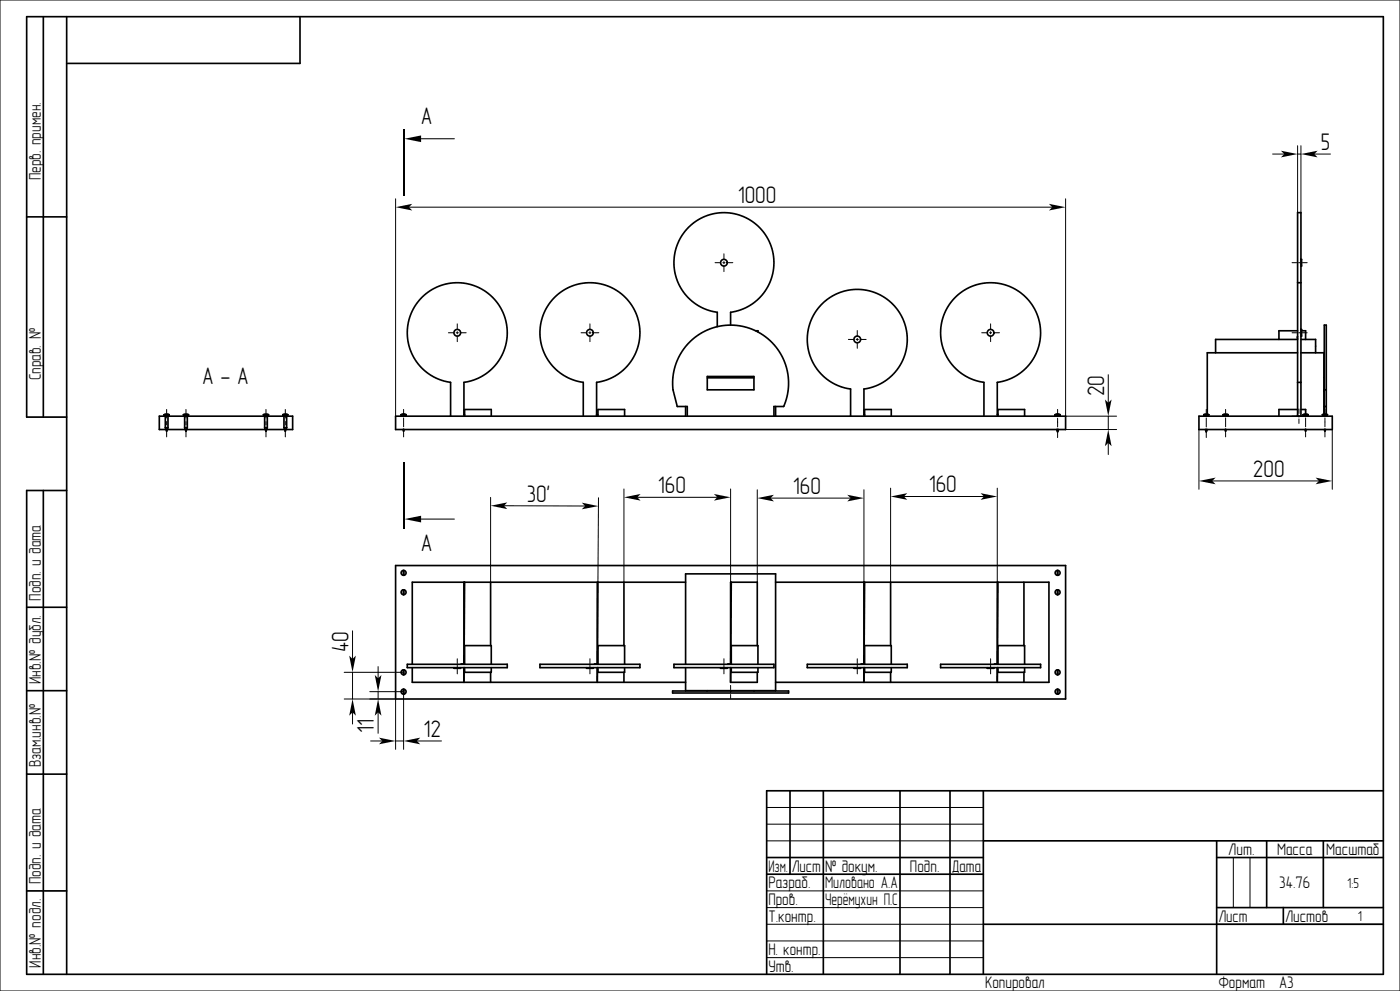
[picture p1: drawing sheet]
<svg xmlns="http://www.w3.org/2000/svg" width="420mm" height="297mm" viewBox="0 0 420 297" stroke-linecap="round" stroke-linejoin="round" font-family="sans-serif">
<g fill="none" stroke="#000" stroke-width=".5">
<path d="M13 5v120M20 5v287M90 5v14h-70M8 65h12M390.3 77.7h.2v2h-.2M219.2 97.4v-3.8a15 15 0 0 0 10.6-22.9 15 15 0 0 0-25.3 0 15 15 0 0 0 10.7 22.9v4.3M226.7 99.1h.7v.4M389.3 99.1h-5.6v2.6M389.3 84.7h1M390.3 98.7h.2v2h-.2M390.5 99.1h1.2v2.6M212.2 112.8h14v4h-14z"/>
<path d="M212.2 113.2h14M389.3 100.8v.6M389.3 105.7h-27.1v18.4M389.3 101.7h-24.6v4M389.3 114.6h1M390.3 105.7h6.9v18.4M390.3 101.7h4.4v4M397.2 113.2h.1M397.2 117.2h.1M397.3 116.8h.6M20 125h-12v-120h407v287h-407v-145h12M47.8 124.7h40v4h-40z"/>
<path d="M49.3 124.3l.7-.2 .7 .2M49.3 124.4h1.4M49.3 124.3h1.4M49.3 124.3v.1M49.3 124.4l.1 .1M49.4 124.5h.1M49.4 124.5l.2 .2M49.6 124.7h.1M49.6 128.2l.4 1.1 .4-1.1M49.6 124.7v3.5M49.6 128.2h.8M50.4 124.7v3.5"/>
<path d="M50.4 124.7h.1M50.6 124.5h.1M50.6 124.5l-.2 .2M50.7 124.3v.1M50.7 124.4l-.1 .1M55.1 124.3l.7-.2 .7 .2M55.1 124.4h1.4M55.1 124.3h1.4M55.1 124.3v.1M55.1 124.4l.1 .1M55.2 124.5l.2 .2v3.5M55.2 124.5h.1"/>
<path d="M55.4 128.2l.4 1.1 .4-1.1M55.4 128.2h.8M56.4 124.5h.1M56.4 124.5l-.2 .2v3.5M56.5 124.3v.1M56.5 124.4l-.1 .1M79.1 124.3l.7-.2 .7 .2M79.1 124.4h1.4M79.1 124.3h1.4M79.1 124.3v.1M79.1 124.4l.1 .1M79.2 124.5l.2 .2v3.5"/>
<path d="M79.2 124.5h.1M79.4 128.2l.4 1.1 .4-1.1M79.4 128.2h.8M80.4 124.5h.1M80.4 124.5l-.2 .2v3.5M80.5 124.3v.1M80.5 124.4l-.1 .1M84.9 124.3l.7-.2 .7 .2M84.9 124.4h1.4M84.9 124.3h1.4M84.9 124.3v.1M84.9 124.4l.1 .1"/>
<path d="M85 124.5h.1M85 124.5l.2 .2M85.2 124.7h.1M85.2 128.2l.4 1.1 .4-1.1M85.2 124.7v3.5M85.2 128.2h.8M86 124.7v3.5M86 124.7h.1M86.2 124.5h.1M86.2 124.5l-.2 .2M86.3 124.3v.1M86.3 124.4l-.1 .1"/>
<path d="M118.7 124.7h201v4h-201zM120.3 124.3l.7-.2v.4l.2-.4 .6 .2M120.3 124.4l.4 .3M120.3 124.3v.1M120.3 124.4h.7M120.3 124.3h.7M120.7 124.7h.1M120.9 128.7l.2 .6 .2-.6M121.2 124.4h.6M121.2 124.3h.6M121.5 124.7h.1M121.8 124.4l-.3 .3"/>
<path d="M121.8 124.3v.1M135.2 124.7v-10.1a15 15 0 0 1-10.7-22.9 15 15 0 0 1 25.3 0 15 15 0 0 1-10.6 22.9v10.1M139.2 124.2h.2M139.4 124.7v-2h8v2M175 124.7v-10.1a15 15 0 0 1-10.7-22.9 15 15 0 0 1 25.3 0 15 15 0 0 1-10.6 22.9v10.1M179 124.2h.4M179.4 124.7v-2h8v2M205.7 121.8v2.9M206.2 124.7v-2.9h-3l-1.3-5a17.4 17.4 0 0 1 19.9-19.2 17.4 17.4 0 0 1 13.3 24.2h-2.9v2.9M232.7 121.8v2.9M255.2 124.7v-8.1a15 15 0 0 1-10.7-22.9 15 15 0 0 1 25.3 0 15 15 0 0 1-10.6 22.9v8.1M259.2 124.2h.2"/>
<path d="M259.4 124.7v-2h8v2M295.2 124.7v-10.1a15 15 0 0 1-10.7-22.9 15 15 0 0 1 25.3 0 15 15 0 0 1-10.6 22.9v10.1M299.2 124.2h.2M299.4 124.7v-2h8v2M316.5 124.3l.7-.2v.4l.2-.4 .6 .2M316.5 124.4l.4 .3M316.5 124.6l.2 .1M316.5 124.3v.1M316.5 124.5v.1M316.5 124.4h.7M316.5 124.3h.7M316.5 124.6h.2"/>
<path d="M316.5 124.5h.1M316.6 124.4l-.1 .1M316.9 124.7h.1M317 128.7l.3 .8 .3-.8M317.4 124.4h.6M317.4 124.3h.6M317.5 128.7l-.2 .6M317.7 124.7h.1M317.8 124.6h.2M317.9 124.5h.1M318 124.4v.1M318 124.4l-.3 .3"/>
<path d="M318 124.6l-.1 .1M318 124.3v.1M318 124.5v.1M359.7 124.7h40v4h-40zM361.1 124.3l.8-.2 .7 .2M361.1 124.4h1.5M361.1 124.3h1.5M361.1 124.6h.2M361.1 124.5h.2M361.1 124.6l.2 .1M361.1 124.4l.2 .1M361.1 124.3v.1"/>
<path d="M361.1 124.5v.1M361.2 124.4l-.1 .1M361.3 124.5l.2 .2M361.3 124.7h.1M361.6 128.7l.3 .8 .3-.8M361.7 128.7l.2 .6 .2-.6M362.5 124.5h.1M362.5 124.5l-.2 .2M362.6 124.4l-.1 .1M362.6 124.3v.1M366.9 124.3l.8-.2 .7 .2M366.9 124.4h1.5"/>
<path d="M366.9 124.3h1.5M366.9 124.4l.2 .1M366.9 124.3v.1M367.1 124.5h.1M367.1 124.5l.2 .2M367.3 124.7h.1M367.5 128.7l.2 .6 .2-.6M368.1 124.7h.1M368.3 124.5h.1M368.3 124.5l-.2 .2M368.4 124.4l-.1 .1M368.4 124.3v.1"/>
<path d="M389.3 124.4l-.1 .3M389.3 122.7h-5.6v2M389.3 124.7v-61h1v61M390.3 122.7h1.4v1.4M390.9 124.3l.8-.2 .7 .2M390.9 124.4h1.5M390.9 124.3h1.5M390.9 124.4l.2 .1M390.9 124.3v.1M391.1 124.5h.1M391.1 124.5l.2 .2M391.3 124.7h.1"/>
<path d="M391.5 128.7l.2 .6 .2-.6M392.1 124.7h.1M392.3 124.5h.1M392.3 124.5l-.2 .2M392.4 124.4l-.1 .1M392.4 124.3v.1M396.7 124.3l.8-.2 .7 .2M396.7 124.4h1.5M396.7 124.3h1.5M396.7 124.4l.4 .3M396.7 124.3v.1M397.1 124.7h.1"/>
<path d="M397.3 121.8h.6M397.3 124.1v-26.7h.6v26.7M397.3 128.7l.2 .6 .2-.6M397.9 124.7h.1M398.1 124.5h.1M398.1 124.5l-.2 .2M398.2 124.4l-.1 .1M398.2 124.3v.1M13 147v145M118.7 169.5h201v40h-201zM120.6 177l.4-.2v1.4a.74 .74 0 0 1-.6-.5 .74 .74 0 0 1 .2-.7zM120.6 171.2l.4-.2v1.4a.74 .74 0 0 1-.6-.5 .74 .74 0 0 1 .2-.7z"/>
<path d="M121 171.1h.2M121 176.9h.2M121 172.3h.2M121 178.1h.2M121.2 176.8a.74 .74 0 0 1 .6 .7 .74 .74 0 0 1-.6 .7zM121.2 171a.74 .74 0 0 1 .6 .7 .74 .74 0 0 1-.6 .7zM139.2 174.5v24.5l.2-24.5M147.2 174.5v19M179.2 174.5v24.5M179.4 174.5l-.2 24.5M187.2 174.5v19M205.7 174.5h-82v24.6"/>
<path d="M219.4 174.5l-.2 24.5M232.7 174.5h82v30h-82M259.2 174.5v24.5l.2-24.5M267.2 174.5v19M299.2 174.5v24.5M299.4 174.5l-.2 24.5M307.2 174.5v19M316.8 171.2l.4-.2v1.4a.74 .74 0 0 1-.6-.5 .74 .74 0 0 1 .2-.7zM316.8 177l.4-.2v1.4a.74 .74 0 0 1-.6-.5 .74 .74 0 0 1 .2-.7zM317.2 171.1h.2M317.2 176.9h.2M317.2 172.3h.2"/>
<path d="M317.2 178.1h.2M317.4 171a.74 .74 0 0 1 .6 .7 .74 .74 0 0 1-.6 .7zM317.4 176.8a.74 .74 0 0 1 .6 .7 .74 .74 0 0 1-.6 .7zM8 182h12M122.2 199.1h30v1h-30zM139.4 199.1v-5.6h8v5.6M139.4 199l-1 .1M162 199.1h30v1h-30zM179.4 199.1v-5.6h8v5.6M179.4 199l-1 .1M202.2 199.1h30v1h-30zM205.7 199.1v-27.1h27v35h-27v-6.9"/>
<path d="M219.4 199.1v-5.6h8v5.6M219.4 199l-1 .1M227.2 193.5v-19h-8v24.5M242.2 199.1h30v1h-30zM259.4 199.1v-5.6h8v5.6M259.4 199l-1 .1M282.2 199.1h30v1h-30zM299.4 199.1v-5.6h8v5.6M299.4 199l-1 .1M8 207h12M120.6 206.8l.4-.2v1.4a.74 .74 0 0 1-.6-.5 .74 .74 0 0 1 .2-.7zM120.6 201l.4-.2v1.4a.74 .74 0 0 1-.6-.5 .74 .74 0 0 1 .2-.7z"/>
<path d="M121 206.7h.2M121 200.9h.2M121 207.9h.2M121 202.1h.2M121.2 206.6a.74 .74 0 0 1 .6 .7 .74 .74 0 0 1-.6 .7zM121.2 200.8a.74 .74 0 0 1 .6 .7 .74 .74 0 0 1-.6 .7zM123.7 200.1v4.4h82M136.2 200.1v.2h2v-.2M139.2 200.1v4.4M139.4 200.1v1.4h8v-1.4M147.2 201.5v3M176 200.1v.2h2v-.2"/>
<path d="M179.2 200.1v4.4M179.4 200.1v1.4h8v-1.4M187.2 201.5v3M201.8 207.1h34.8v.6h-34.8zM212.2 207v.1M216.2 200.1v.2h2v-.2M219.2 200.1v4.4M219.4 200.1v1.4h8v-1.4M226.2 207v.1M227.2 201.5v3h-8M256.2 200.1v.2h2v-.2M259.2 200.1v4.4"/>
<path d="M259.4 200.1v1.4h8v-1.4M267.2 201.5v3M296.2 200.1v.2h2v-.2M299.2 200.1v4.4M299.4 200.1v1.4h8v-1.4M307.2 201.5v3M316.8 206.8l.4-.2v1.4a.74 .74 0 0 1-.6-.5 .74 .74 0 0 1 .2-.7zM316.8 201l.4-.2v1.4a.74 .74 0 0 1-.6-.5 .74 .74 0 0 1 .2-.7zM317.2 206.7h.2M317.2 200.9h.2M317.2 207.9h.2M317.2 202.1h.2"/>
<path d="M317.4 206.6a.74 .74 0 0 1 .6 .7 .74 .74 0 0 1-.6 .7zM317.4 200.8a.74 .74 0 0 1 .6 .7 .74 .74 0 0 1-.6 .7zM8 232h12M237 237v25M247 237v55M270 237v55M285 237v55M295 237v55M415 237h-185v55M230 257h65M295 252h120M365 257h50"/>
<path d="M365 252v40M380 252v20M397 252v20M8 267h12M230 262h65M295 277h120M365 272h50M385 272v5"/>
<circle cx="217.2" cy="78.7" r="1"/>
<circle cx="137.2" cy="99.7" r="1"/>
<circle cx="177" cy="99.7" r="1"/>
<circle cx="297.2" cy="99.7" r="1"/>
<circle cx="257.2" cy="101.7" r="1"/>
</g>
<g fill="none" stroke="#000" stroke-width=".3">
<path d="M0 0h420v297h-420zM118.7 59.6v65.1M126.3 41.6h10M319.7 59.6v65.1h15.3M381.8 46.2h3.5M389.3 46.2h1M389.3 43.7v20M390.3 43.7v20M394.3 46.2h4.8M122.7 62.1h193M214.5 78.7h1.7M216.8 78.7h.7"/>
<path d="M217.2 76.1v1.6M217.2 78.4v.7M217.2 79.7v1.7M218.2 78.7h1.6M387.6 78.7h1.4M389.6 78.7h.6M390.7 78.7h1.4M134.5 99.7h1.7M136.8 99.7h.7M137.2 97.1v1.6M137.2 99.4v.7M138.2 99.7h1.6"/>
<path d="M174.3 99.7h1.7M176.6 99.7h.7M177 97.1v1.6M177 99.4v.7M178 99.7h1.6M257.2 99.1v1.6M294.5 99.7h1.7M296.8 99.7h.7M297.2 97.1v1.6M297.2 99.4v.7M298.2 99.7h1.6M387.6 99.7h1.4"/>
<path d="M389.6 99.7h.6M390.7 99.7h1.4M137.2 100.7v1.7M177 100.7v1.7M254.5 101.7h1.7M256.8 101.7h.7M257.2 101.4v.7M257.2 102.7v1.7M258.2 101.7h1.6M297.2 100.7v1.7M332.5 112.3v8.4M50 122.7v2.6"/>
<path d="M50 126.3v1M50 128.4v2.5M55.8 122.7v2.6M55.8 126.3v1M55.8 128.4v2.5M79.8 122.7v2.6M79.8 126.3v1M79.8 128.4v2.5M85.6 122.7v2.6M85.6 126.3v1M85.6 128.4v2.5M121.1 122.7v1.2"/>
<path d="M121.1 124.3v.5M121.1 125.3v1.1M121.1 126.5v1.4M121.1 128.4v.6M121.1 129.6v1.3M317.3 122.7v1.2M317.3 124.4v.5M317.3 125.4v2.6M317.3 128.5v.6M317.3 129.7v1.4M319.7 128.7h15.3M332.5 124.7v4"/>
<path d="M332.5 132.7v3.5M359.7 128.7v17.9M361.9 122.7v1.2M361.9 124.3v.5M361.9 125.3v1.1M361.9 126.5v1.5M361.9 128.5v.6M361.9 129.7v1.4M367.7 122.7v1.2M367.7 124.3v.5M367.7 125.3v1.1M367.7 126.5v1.4"/>
<path d="M367.7 128.4v.6M367.7 129.6v1.3M387.5 124.7h1.4M389.4 124.7h.6M389.7 122.6v1.3M389.7 124.5v.5M389.7 125.5v1.4M390.5 124.7h1.3M391.7 122.7v1.2M391.7 124.3v.5M391.7 125.3v1.1M391.7 126.5v1.4"/>
<path d="M391.7 128.4v.6M391.7 129.6v1.3M397.5 122.7v1.2M397.5 124.3v.5M397.5 125.3v1.1M397.5 126.5v1.4M397.5 128.4v.6M397.5 129.6v1.3M399.7 128.7v17.9M126.3 155.6h10M147.2 149.1v25.4M151.2 151.6l24.3 .1"/>
<path d="M179.5 149.2l-.1 25.3M187.2 146.5v28M191.2 149h24M219.2 146.5v28M227.2 146.8v27.7M231.2 149.3h24M259.2 146.8v27.7M267.2 146.3v28.2M271.2 148.8h24M299.2 146.3v28.2M363.7 144.1h32M105.8 189.1v8.4"/>
<path d="M113.4 199.8v3.5M137.2 197.4v1.4M137.2 199.4v.6M177 197.4v1.4M177 199.4v.6M217.2 197.4v1.4M217.2 199.4v.6M257.2 197.4v1.4M257.2 199.4v.6M297.2 197.4v1.4M297.2 199.4v.6M103.3 209.5h15.4v15.1"/>
<path d="M103.3 201.5h17.8M105.8 201.5v8M105.8 213.5v3.5M110.9 207.3h10.2v17.3M113.4 207.3v2.2M113.4 213.5v6.3M137.2 200.5v1.5M177 200.5v1.5M217.2 200.5v1.5M219.2 205.4v1.3M219.2 207.1v.5M219.2 208.1v1.3"/>
<path d="M257.2 200.5v1.5M297.2 200.5v1.5M111.2 222.1h3.5M118.7 222.1h2.4M125.1 222.1h7.3M230 252h65M230 242h65M230 247h65M370 257v15M375 257v15M230 277h65M230 267h65"/>
<path d="M230 272h65M365 277h50M230 282h65M230 287h65"/>
</g>
<g fill="#000">
<path d="M121.3 41.6l5-1v2zM121.3 155.6l5-1v2z"/>
<path d="M120.8 38.6h.5v20h-.5z" fill-rule="evenodd"/>
<path d="M384.3 45.2l5 1-5 1 1-1z" fill-rule="evenodd"/>
<path d="M390.3 46.2l5-1-1 1 1 1z" fill-rule="evenodd"/>
<path d="M118.7 62.1l5-1-1 1 1 1z" fill-rule="evenodd"/>
<path d="M314.7 61.1l5 1-5 1 1-1z" fill-rule="evenodd"/>
<path d="M331.5 119.7l1 1 1-1-1 5z" fill-rule="evenodd"/>
<path d="M332.5 128.7l1 5-1-1-1 1z" fill-rule="evenodd"/>
<path d="M120.8 138.6h.5v20h-.5z" fill-rule="evenodd"/>
<path d="M147.2 151.6l5-1-1 1 1 1z" fill-rule="evenodd"/>
<path d="M174.5 150.6l5 1.1-5 .9 1-.9z" fill-rule="evenodd"/>
<path d="M187.2 149l5-1-1 1 1 1z" fill-rule="evenodd"/>
<path d="M214.2 148l5 1-5 1 1-1z" fill-rule="evenodd"/>
<path d="M227.2 149.3l5-1-1 1 1 1z" fill-rule="evenodd"/>
<path d="M254.2 148.3l5 1-5 1 1-1z" fill-rule="evenodd"/>
<path d="M267.2 148.8l5-1-1 1 1 1z" fill-rule="evenodd"/>
<path d="M294.2 147.8l5 1-5 1 1-1z" fill-rule="evenodd"/>
<path d="M359.7 144.1l5-1-1 1 1 1z" fill-rule="evenodd"/>
<path d="M394.7 143.1l5 1-5 1 1-1z" fill-rule="evenodd"/>
<path d="M104.8 196.5l1 1 1-1-1 5z" fill-rule="evenodd"/>
<path d="M105.8 209.5l1 5-1-1-1 1z" fill-rule="evenodd"/>
<path d="M112.4 202.3l1 1 1-1-1 5z" fill-rule="evenodd"/>
<path d="M113.4 209.5l1 5-1-1-1 1z" fill-rule="evenodd"/>
<path d="M113.7 221.1l5 1-5 1 1-1z" fill-rule="evenodd"/>
<path d="M121.1 222.1l5-1-1 1 1 1z" fill-rule="evenodd"/>
</g>
<g font-size="6.3">
<text x="126.3" y="37.1">А</text>
<text x="396.3" y="44.9">5</text>
<text x="221.3" y="60.8">1000</text>
<text x="60.6" y="115.1">А - А</text>
<text x="331.2" y="118.7" transform="rotate(-90 331.2 118.7)">20</text>
<text x="375.9" y="142.9">200</text>
<text x="197.4" y="147.8">160</text>
<text x="237.9" y="148">160</text>
<text x="278.6" y="147.6">160</text>
<text x="158" y="150.3">30'</text>
<text x="126.3" y="165.1">А</text>
<text x="104.5" y="195.5" transform="rotate(-90 104.5 195.5)">40</text>
<text x="112.2" y="219.8" transform="rotate(-90 112.2 219.8)">11</text>
<text x="127.1" y="220.8">12</text>
</g>
<g font-size="4.4">
<text x="12.2" y="54" transform="rotate(-90 12.2 54)">Перв. примен.</text>
<text x="12.2" y="114" transform="rotate(-90 12.2 114)">Справ. №</text>
<text x="12.2" y="180" transform="rotate(-90 12.2 180)">Подп. и дата</text>
<text x="12.2" y="205" transform="rotate(-90 12.2 205)">Инв.№ дубл.</text>
<text x="12.2" y="230" transform="rotate(-90 12.2 230)">Взам.инв.№</text>
<text x="368.5" y="256.2">Лит.</text>
<text x="383.1" y="256.2">Масса</text>
<text x="397.9" y="256.2">Масштаб</text>
<text x="230.5" y="261.3">Изм.</text>
<text x="237.5" y="261.3">Лист</text>
<text x="247.5" y="261.3">№ докум.</text>
<text x="273" y="261.3">Подп.</text>
<text x="285.5" y="261.3">Дата</text>
<text x="12.2" y="265" transform="rotate(-90 12.2 265)">Подп. и дата</text>
<text x="230.5" y="266.3">Разраб.</text>
<text x="247.5" y="266.3">Миловано А.А</text>
<text x="383.7" y="266.3">34.76</text>
<text x="230.5" y="271.3">Пров.</text>
<text x="247.5" y="271.3">Черёмухин П.С</text>
<text x="230.5" y="276.3">Т.контр.</text>
<text x="365.5" y="276.2">Лист</text>
<text x="385.5" y="276.2">Листов</text>
<text x="230.5" y="286.3">Н. контр.</text>
<text x="12.2" y="290" transform="rotate(-90 12.2 290)">Инв.№ подл.</text>
<text x="230.5" y="291.3">Утв.</text>
<text x="295.5" y="296.3">Копировал</text>
<text x="365.5" y="296.3">Формат</text>
<text x="383.7" y="296.3">A3</text>
</g>
<g font-size="3.8">
<text x="404.2" y="266">1:5</text>
<text x="407.4" y="276">1</text>
</g>
</svg>
